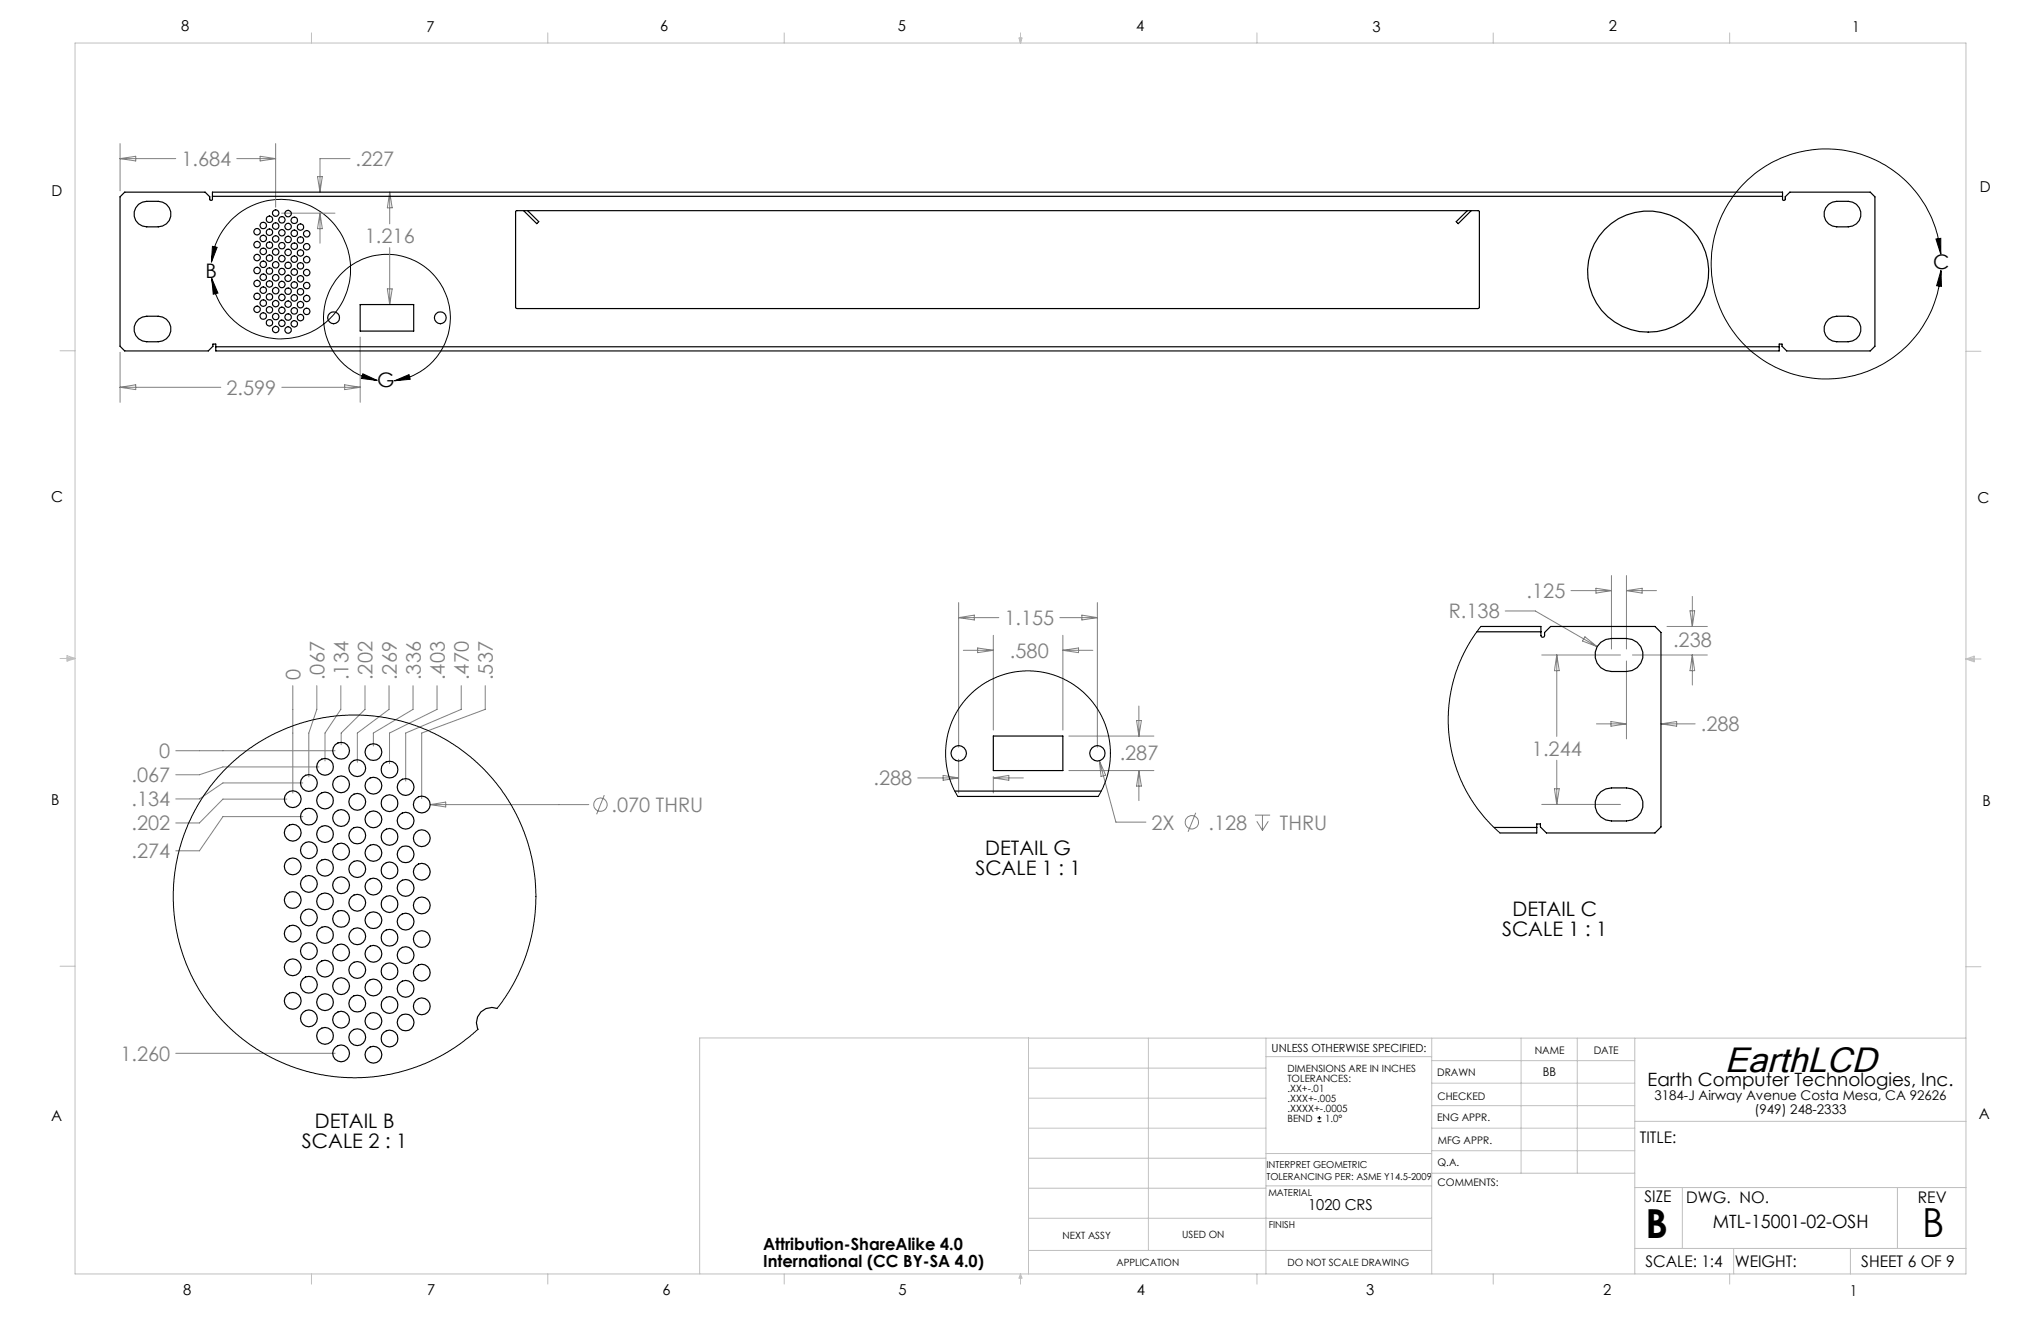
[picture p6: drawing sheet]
<svg xmlns="http://www.w3.org/2000/svg" width="432mm" height="279mm" viewBox="0 0 432 279" stroke-linecap="round" stroke-linejoin="round" font-family="sans-serif">
<g fill="none" stroke="#808080" stroke-width=".21">
<path d="M25.4 33.5h11.8M25.4 30.4v10M25.4 33.5l3.3-.4v.9zM50.1 33.5h8.2M55 33.1l3.3 .4-3.3 .5zM58.3 30.4v13.4M67.2 37.4h1l-.5 3.2zM74 33.5h-6.3v7.1M59.6 45.1h11.3M67.7 45.1v6.3M67.7 45.1l.5 3.3h-1zM82.4 40.6v6.7"/>
<path d="M82.4 52.4v12M82.4 40.6l.6 3.4h-1zM25.4 74.5v10.6M76.2 71.3v13.8M82 61.1h1l-.6 3.3zM25.4 81.9l3.3-.5v1zM25.4 81.9h21.3M59.6 81.9h16.6M72.9 81.4l3.3 .5-3.3 .5zM202.8 127.5v30.5M202.8 130.6h8.5M202.8 130.6l3.3-.5v1z"/>
<path d="M203.8 137.5h6.3M206.8 137.1l3.3 .4-3.3 .5zM210.1 134.4v20M224.2 130.6h8M224.9 134.4v20M224.9 137.5h6.3M224.9 137.5l3.3-.4v.9zM228.9 130.1l3.3 .5-3.3 .5zM232.2 127.5v30.5M318.5 129.2h6.3l13.1 7.6M326.2 138.5h16.6M329.4 138.5v17.3"/>
<path d="M329.4 138.5l.5 3.4h-1zM332.4 124.9h8.5M335.3 134.7l2.6 2.1-3.1-1.2zM337.6 124.4l3.3 .5-3.3 .5zM340.9 121.7v15.6M344.1 121.7v15.6M344.1 139.8v16.5M344.1 124.9h6.3M344.1 124.9l3.3-.5v1zM345.4 138.5h15.8M352.7 132.5h8.5M357.5 129.2h1l-.5 3.3z"/>
<path d="M358 138.5l.5 3.4h-1zM358 126.2v6.3M358 138.5v6.4M37.2 158.8h33.7M61.9 145v22.7M67 145v5l-1.7 5v9.3M72.1 145v5l-3.3 5v5.9M77.2 145v5l-5 5v2.5M82.3 145v5l-6.7 5v6.2M87.4 145v5l-8.4 5v2.8M92.5 145v5l-10.1 5v6.5M97.6 145v5l-11.8 5v10.2"/>
<path d="M102.7 145v5l-13.5 5v13.9M226.1 155.7h18M240.5 152.4h1l-.6 3.3zM240.9 149.3v6.4M337.7 153.1h6.4M340.8 152.6l3.3 .5-3.3 .5zM351.4 153.1h7.2M351.4 153.1l3.3-.5v1zM60.7 169h-13.5l-5 5.1h-5M64.1 165.6h-16.9l-5 3.4h-5M64.1 172.7h-16.9l-5 7.3h-5M67.5 162.2h-20.3l-5 1.7h-5"/>
<path d="M91 170.2h33.6M91 170.2l3.3-.5v1zM127.8 168.2l-1.6 4M194.2 164.5h8.6M199.5 164l3.3 .5-3.3 .5zM202.8 160.6v7.1M210.1 164.3v3.4M210.1 164.5h6.4M210.1 164.5l3.3-.5v1zM226.1 163h18M232.6 160.9l3.5 13h6.3M232.6 160.9l1.3 3.1-1 .2z"/>
<path d="M240.9 163v6.3M240.9 163l.6 3.3h-1zM253 171.9l-1.6 4M265.5 172.4h3.2M265.9 173.7l1.2 1.9M267.1 172.4v3.2M268.3 173.7l-1.2 1.9M326.2 170.1h16.6M328.9 166.8h1l-.5 3.3zM329.4 160.8v9.3M37.2 222.8h33.7"/>
<circle cx="127" cy="170.2" r="1.41"/>
<circle cx="252.2" cy="173.9" r="1.41"/>
</g>
<g fill="none" stroke="#000" stroke-width=".21">
<path d="M44.7 55.5a14.7 14.7 0 0 1 22.3-11.2 14.7 14.7 0 0 1 .5 24.9 14.7 14.7 0 0 1-22.7-10.3M44.8 58.9l1.3 3.1-1 .2zM44.9 52.1l1 .2-1.2 3.2zM409.6 50.6l1-.2v3.4zM410.6 53.8a24.3 24.3 0 0 0-37.1-18.7 24.3 24.3 0 0 0 .4 41.5 24.3 24.3 0 0 0 36.7-19.4M410.6 57.2l.1 3.4-1-.2zM76.8 79.1l3 1.4-3.3-.5zM79.8 80.5a13.4 13.4 0 0 1-9.3-20.4 13.4 13.4 0 0 1 22.4-.5 13.4 13.4 0 0 1-8.4 20.8l-1 .1M83.5 80.5l3-1.3 .3 1zM313.3 132.5l-2.1 2.9-1.1 2-1.3 2.8-1 2.6-.8 3.4-.5 2.9-.1 2.3 .1 3.6 .5 3.4 .7 2.7 .9 2.8 1.2 2.7 2.7 4.4 1.8 2.2 3 3M202.6 168.5l-1.1-2.2-.7-1.8-.5-2.3-.2-2v-2.6l.5-2.5 .5-1.8 1.2-2.6 1-1.5 1.7-2 1.4-1.3 2-1.4 2.6-1.4 1.7-.5 2-.5 2.3-.2 2.7 .1 2.1 .4 2 .7 2.1 .9 2.2 1.5 1.3 1.1 1.7 1.8 1.6 2.3 .9 1.9 .8 2.5 .5 2.8v2.3l-.3 2.6-.5 1.7-.7 2.1-1.1 1.9M105.2 213.3l2-2.8 2-3.5 1.5-3.2 1.1-3.2 .7-3 .6-3.6 .3-3.9-.2-3.8-.5-3.7-.8-3.6-1.3-3.8-1.4-3-1.7-3-2.5-3.6-2.4-2.7-2.4-2.2-3.4-2.7-2.9-1.8-2.9-1.5-3.3-1.3-3.7-1.1-3.4-.7-3-.3-3.8-.1-3.8 .4-4 .7-3.7 1.1-4.1 1.7-2.3 1.2-2.9 1.9-3.5 2.7-2.4 2.3-2.5 3-2 2.8-2 3.7-1.6 3.7-1.1 3.3-.7 3.5-.5 3.8v3.6l.2 3.7 .8 4.2 1.7 5.5 1.7 3.6 2 3.3 2.1 2.8 2.1 2.4 2.7 2.6 3 2.3 2.6 1.7 2.8 1.5 3.3 1.4 4 1.2 3.4 .7 4.3 .4h3.9l3.8-.4 3.3-.7 3.7-1.1 3.1-1.3 3.4-1.8 2.6-1.7 3.9-3.2"/>
<path d="M278.7 237.2h.8M278.7 236.4h.8M279.1 236v.9"/>
</g>
<g fill="none" stroke="#c0c0c0" stroke-width=".21">
<path d="M15.9 9.1h400v260.4h-400zM65.9 6.9v2.2M115.9 6.9v2.2M165.9 6.9v2.2M215.6 8h.6l-.3 1.1zM215.7 8l.2 1.1M215.9 6.9v2.2M216 8l-.1 1.1M265.9 6.9v2.2M315.9 6.9v2.2M365.9 6.9v2.2M12.7 74.2h3.2"/>
<path d="M415.9 74.3h3.2M12.7 139.3h3.2M14.2 139.1l1.7 .2M14.2 138.7l1.7 .6-1.7 .5zM15.9 139.3l-1.7 .3M415.9 139.4h3.2M415.9 139.4l1.8-.6v1.2zM415.9 139.4l1.8 .3M417.7 139.2l-1.8 .2M12.7 204.4h3.2M217.6 219.6v49.9M243 219.6v44.9"/>
<path d="M267.8 219.6v49.9M302.9 219.6v49.9M321.8 219.6v28.5M333.7 219.6v28.5M345.9 219.6v49.9M415.9 204.5h3.2M415.9 219.6l-267.9-.1v50M217.6 238.6h50.2M217.6 232.3h50.2M217.6 225.9h50.2M267.8 223.5h35.1M302.9 233.9h43"/>
<path d="M302.9 229.1h43M302.9 224.3h43M302.9 238.6h43M345.9 237.2h70M217.6 257.7h85.3M217.6 251.3h50.2M217.6 245h50.2M267.8 250.8h35.1M267.8 244h35.1M302.9 248.1h43M302.9 243.4h43M345.9 251.2h70"/>
<path d="M355.9 251.2v12.9M401.4 251.2v12.9M65.9 269.5v2.1M115.9 269.5v2.1M165.9 269.5v2.1M215.9 269.5v2.1M215.9 269.5l.3 .8h-.6zM217.6 264.5h85.3M265.9 269.5v2.1M315.9 269.5v2.1M345.9 264.1h70M365.9 269.5v2.1"/>
<path d="M366.8 264.1v5.4M391.5 264.1v5.4"/>
</g>
<path d="M44.8 58.9l1.3 3.1-1 .2zM44.9 52.1l1 .2-1.2 3.2zM409.6 50.6l1-.2v3.4zM410.6 57.2l.1 3.4-1-.2zM83.5 80.5l3-1.3 .3 1zM76.8 79.1l3 1.4-3.3-.5z" fill="#000"/>
<g fill="none" stroke="#000" stroke-width=".25">
<path d="M29.3 43.2a6.1 6.1 0 0 1 5.9 0 2.7 2.7 0 0 1 .8 3 2.7 2.7 0 0 1-2.5 1.8h-2.5a2.7 2.7 0 0 1-2.5-1.8 2.7 2.7 0 0 1 .8-3zM44.9 41.5v.6a.28 .28 0 0 1-.2 .3 .28 .28 0 0 1-.3-.3v-.5l-1-1h-17l-1 1v31.6l1 1h17.7l.9-1v-.4h.6v.5M44.9 41.5v-.9h332.2v.9M44.9 41.5h332.2M109.1 44.6h203.7l.2 .2v20.3l-.3 .2h-203.3l-.3-.2zM110.8 44.6l2.8 2.7 .4-.4-2.4-2.3M310.4 44.6l-2.3 2.3 .4 .4 2.8-2.7M377.1 41.5v.6a.28 .28 0 0 0 .3 .3 .28 .28 0 0 0 .3-.3v-.5l1-1h17l1 1v31.6l-1 1h-17.7l-1-1v-.4h-.6v.5M386.9 43.2a6.1 6.1 0 0 1 5.8 0 2.7 2.7 0 0 1 .8 3 2.7 2.7 0 0 1-2.5 1.8h-2.4a2.7 2.7 0 0 1-2.5-1.8 2.7 2.7 0 0 1 .8-3zM29.3 67.5a6.1 6.1 0 0 1 5.9 0 2.7 2.7 0 0 1 .8 3 2.7 2.7 0 0 1-2.5 1.8h-2.5a2.7 2.7 0 0 1-2.5-1.8 2.7 2.7 0 0 1 .8-3zM45.6 73.3v.9h330.8v-.9M45.6 73.3h330.8"/>
<path d="M76.2 64.4h11.3v5.6h-11.3zM386.9 67.5a6.1 6.1 0 0 1 5.8 0 2.7 2.7 0 0 1 .8 3 2.7 2.7 0 0 1-2.5 1.8h-2.4a2.7 2.7 0 0 1-2.5-1.8 2.7 2.7 0 0 1 .8-3zM312.4 133.6h13.6M313.3 132.5h12.7v1.1M326 133.6v.8a.39 .39 0 0 0 .4 .4 .39 .39 0 0 0 .4-.4v-.6l1.2-1.3h22.1l1.3 1.3v41.1l-1.3 1.3h-22.9l-1.3-1.3v-.6h-.8v.7M338.7 135.9l1-.6 1.2-.3h3.2a3.5 3.5 0 0 1 3.5 3.5 3.5 3.5 0 0 1-3.5 3.5h-3.2a3.5 3.5 0 0 1-3.3-2.3 3.5 3.5 0 0 1 1.1-3.8zM210.1 155.7h14.8v7.3h-14.8zM202 167.3h31M202.6 168.5h29.7M316.1 175h9M325.1 175v1.2h-7.8M338.7 167.5l1-.6 1.2-.2h3.2a3.5 3.5 0 0 1 3.5 3.4 3.5 3.5 0 0 1-3.5 3.5h-3.2a3.5 3.5 0 0 1-3.3-2.3 3.5 3.5 0 0 1 1.1-3.8z"/>
<path d="M105.2 213.3a3.2 3.2 0 0 0-3.5 .8 3.2 3.2 0 0 0-.6 3.6"/>
<circle cx="54.4" cy="57.2" r=".7"/>
<circle cx="54.4" cy="51.7" r=".7"/>
<circle cx="54.4" cy="60" r=".69"/>
<circle cx="54.4" cy="54.5" r=".69"/>
<circle cx="54.4" cy="49" r=".69"/>
<circle cx="55.7" cy="47.7" r=".68"/>
<circle cx="55.7" cy="50.4" r=".69"/>
<circle cx="55.7" cy="55.9" r=".69"/>
<circle cx="55.7" cy="58.6" r=".69"/>
<circle cx="55.7" cy="53.2" r=".69"/>
<circle cx="57" cy="46.4" r=".7"/>
<circle cx="57" cy="57.3" r=".68"/>
<circle cx="57" cy="51.9" r=".68"/>
<circle cx="57" cy="49.1" r=".69"/>
<circle cx="57" cy="54.6" r=".69"/>
<circle cx="58.3" cy="56" r=".69"/>
<circle cx="58.3" cy="47.8" r=".68"/>
<circle cx="58.3" cy="45.1" r=".68"/>
<circle cx="58.3" cy="50.5" r=".68"/>
<circle cx="58.3" cy="53.3" r=".68"/>
<circle cx="58.3" cy="58.7" r=".68"/>
<circle cx="59.6" cy="52" r=".67"/>
<circle cx="59.6" cy="46.5" r=".67"/>
<circle cx="59.6" cy="49.2" r=".68"/>
<circle cx="59.6" cy="54.7" r=".68"/>
<circle cx="59.6" cy="57.4" r=".68"/>
<circle cx="60.9" cy="50.6" r=".7"/>
<circle cx="61" cy="56.1" r=".68"/>
<circle cx="61" cy="45.2" r=".69"/>
<circle cx="61" cy="58.9" r=".69"/>
<circle cx="61" cy="53.4" r=".69"/>
<circle cx="61" cy="47.9" r=".69"/>
<circle cx="62.3" cy="52.1" r=".69"/>
<circle cx="62.3" cy="57.6" r=".69"/>
<circle cx="62.3" cy="46.6" r=".69"/>
<circle cx="62.3" cy="54.8" r=".69"/>
<circle cx="62.3" cy="49.3" r=".69"/>
<circle cx="63.6" cy="50.8" r=".68"/>
<circle cx="63.6" cy="56.2" r=".68"/>
<circle cx="63.6" cy="53.5" r=".69"/>
<circle cx="63.6" cy="59" r=".69"/>
<circle cx="63.6" cy="48" r=".69"/>
<circle cx="64.9" cy="54.9" r=".69"/>
<circle cx="64.9" cy="57.7" r=".68"/>
<circle cx="64.9" cy="52.2" r=".68"/>
<circle cx="64.9" cy="49.4" r=".68"/>
<circle cx="348.7" cy="57.4" r="12.8"/>
<circle cx="54.4" cy="62.7" r=".68"/>
<circle cx="54.4" cy="65.4" r=".69"/>
<circle cx="55.7" cy="66.8" r=".7"/>
<circle cx="55.7" cy="61.4" r=".69"/>
<circle cx="55.7" cy="64.1" r=".69"/>
<circle cx="57" cy="68.3" r=".69"/>
<circle cx="57" cy="65.5" r=".69"/>
<circle cx="57" cy="60.1" r=".69"/>
<circle cx="57" cy="62.8" r=".69"/>
<circle cx="58.3" cy="61.5" r=".69"/>
<circle cx="58.3" cy="67" r=".67"/>
<circle cx="58.3" cy="69.7" r=".68"/>
<circle cx="58.3" cy="64.2" r=".68"/>
<circle cx="59.6" cy="62.9" r=".68"/>
<circle cx="59.6" cy="68.4" r=".68"/>
<circle cx="59.6" cy="60.2" r=".68"/>
<circle cx="59.6" cy="65.6" r=".68"/>
<circle cx="61" cy="61.6" r=".68"/>
<circle cx="61" cy="64.3" r=".69"/>
<circle cx="61" cy="69.8" r=".69"/>
<circle cx="61" cy="67.1" r=".69"/>
<circle cx="62.3" cy="60.3" r=".7"/>
<circle cx="62.3" cy="65.7" r=".7"/>
<circle cx="62.3" cy="63" r=".69"/>
<circle cx="62.3" cy="68.5" r=".69"/>
<circle cx="63.6" cy="64.4" r=".69"/>
<circle cx="63.6" cy="61.7" r=".69"/>
<circle cx="63.6" cy="67.2" r=".69"/>
<circle cx="64.9" cy="60.4" r=".67"/>
<circle cx="64.9" cy="65.9" r=".67"/>
<circle cx="64.9" cy="63.1" r=".68"/>
<circle cx="70.6" cy="67.2" r="1.26"/>
<circle cx="93.2" cy="67.2" r="1.25"/>
<circle cx="72.2" cy="158.8" r="1.78"/>
<circle cx="79" cy="159.1" r="1.78"/>
<circle cx="202.8" cy="159.3" r="1.63"/>
<circle cx="232.2" cy="159.3" r="1.62"/>
<circle cx="61.9" cy="169" r="1.78"/>
<circle cx="61.9" cy="176.1" r="1.78"/>
<circle cx="65.3" cy="172.7" r="1.79"/>
<circle cx="65.4" cy="179.8" r="1.78"/>
<circle cx="65.4" cy="165.6" r="1.78"/>
<circle cx="68.8" cy="162.2" r="1.77"/>
<circle cx="68.8" cy="169.3" r="1.77"/>
<circle cx="68.8" cy="176.4" r="1.77"/>
<circle cx="72.2" cy="173" r="1.77"/>
<circle cx="72.2" cy="165.9" r="1.77"/>
<circle cx="75.6" cy="176.7" r="1.79"/>
<circle cx="75.6" cy="162.5" r="1.78"/>
<circle cx="75.6" cy="169.6" r="1.78"/>
<circle cx="79" cy="166.2" r="1.78"/>
<circle cx="79" cy="173.3" r="1.78"/>
<circle cx="82.4" cy="162.8" r="1.78"/>
<circle cx="82.4" cy="177" r="1.77"/>
<circle cx="82.4" cy="169.9" r="1.77"/>
<circle cx="85.8" cy="173.6" r="1.78"/>
<circle cx="85.8" cy="166.5" r="1.78"/>
<circle cx="89.2" cy="170.2" r="1.78"/>
<circle cx="89.2" cy="177.3" r="1.78"/>
<circle cx="61.9" cy="190.4" r="1.79"/>
<circle cx="61.9" cy="183.3" r="1.78"/>
<circle cx="61.9" cy="197.5" r="1.78"/>
<circle cx="65.4" cy="187" r="1.78"/>
<circle cx="65.4" cy="194" r="1.78"/>
<circle cx="68.8" cy="190.7" r="1.77"/>
<circle cx="68.8" cy="183.5" r="1.77"/>
<circle cx="68.8" cy="197.7" r="1.77"/>
<circle cx="72.2" cy="194.3" r="1.78"/>
<circle cx="72.2" cy="187.2" r="1.77"/>
<circle cx="72.2" cy="180.1" r="1.77"/>
<circle cx="75.6" cy="198" r="1.78"/>
<circle cx="75.6" cy="190.9" r="1.78"/>
<circle cx="75.6" cy="183.8" r="1.78"/>
<circle cx="79" cy="180.4" r="1.78"/>
<circle cx="79" cy="194.6" r="1.78"/>
<circle cx="79" cy="187.5" r="1.78"/>
<circle cx="82.4" cy="198.3" r="1.78"/>
<circle cx="82.4" cy="184.1" r="1.77"/>
<circle cx="82.4" cy="191.2" r="1.77"/>
<circle cx="85.8" cy="180.7" r="1.79"/>
<circle cx="85.8" cy="187.8" r="1.78"/>
<circle cx="85.8" cy="194.9" r="1.78"/>
<circle cx="89.2" cy="191.5" r="1.78"/>
<circle cx="89.2" cy="198.6" r="1.78"/>
<circle cx="89.2" cy="184.4" r="1.78"/>
<circle cx="61.9" cy="211.7" r="1.78"/>
<circle cx="61.9" cy="204.6" r="1.78"/>
<circle cx="65.3" cy="208.3" r="1.79"/>
<circle cx="65.4" cy="215.4" r="1.78"/>
<circle cx="65.4" cy="201.2" r="1.78"/>
<circle cx="68.8" cy="219.1" r="1.77"/>
<circle cx="68.8" cy="212" r="1.77"/>
<circle cx="68.8" cy="204.9" r="1.77"/>
<circle cx="72.2" cy="201.5" r="1.77"/>
<circle cx="72.2" cy="208.6" r="1.77"/>
<circle cx="72.2" cy="215.7" r="1.77"/>
<circle cx="75.6" cy="212.3" r="1.79"/>
<circle cx="75.6" cy="205.2" r="1.78"/>
<circle cx="75.6" cy="219.4" r="1.78"/>
<circle cx="79" cy="201.7" r="1.78"/>
<circle cx="79" cy="208.9" r="1.78"/>
<circle cx="79" cy="216" r="1.78"/>
<circle cx="82.4" cy="219.7" r="1.77"/>
<circle cx="82.4" cy="212.6" r="1.77"/>
<circle cx="82.4" cy="205.4" r="1.77"/>
<circle cx="85.8" cy="216.3" r="1.79"/>
<circle cx="85.8" cy="209.1" r="1.78"/>
<circle cx="85.8" cy="202" r="1.78"/>
<circle cx="89.2" cy="205.7" r="1.78"/>
<circle cx="89.2" cy="212.8" r="1.78"/>
<circle cx="72.2" cy="222.8" r="1.77"/>
<circle cx="79" cy="223.1" r="1.78"/>
</g>
<g font-size="8.5">
<text x="348.1" y="261.8">B</text>
<text x="406.7" y="261.6">B</text>
</g>
<text font-size="7.3" x="364.9" y="226.7">EarthLCD</text>
<g font-size="4.2" fill="#808080">
<text x="38.4" y="35.1">1.684</text>
<text x="75.2" y="35.1">.227</text>
<text x="77.2" y="51.5">1.216</text>
<text x="47.9" y="83.5">2.599</text>
<text x="306.5" y="130.8">R.138</text>
<text x="323" y="126.5">.125</text>
<text x="212.5" y="132.2">1.155</text>
<text x="354" y="136.9">.238</text>
<text x="63.6" y="143.8" transform="rotate(-90 63.6 143.8)">0</text>
<text x="68.6" y="143.8" transform="rotate(-90 68.6 143.8)">.067</text>
<text x="73.7" y="143.8" transform="rotate(-90 73.7 143.8)">.134</text>
<text x="78.8" y="143.8" transform="rotate(-90 78.8 143.8)">.202</text>
<text x="83.9" y="143.8" transform="rotate(-90 83.9 143.8)">.269</text>
<text x="89" y="143.8" transform="rotate(-90 89 143.8)">.336</text>
<text x="94.1" y="143.8" transform="rotate(-90 94.1 143.8)">.403</text>
<text x="99.2" y="143.8" transform="rotate(-90 99.2 143.8)">.470</text>
<text x="104.3" y="143.8" transform="rotate(-90 104.3 143.8)">.537</text>
<text x="213.7" y="139.1">.580</text>
<text x="359.8" y="154.7">.288</text>
<text x="33.7" y="160.4">0</text>
<text x="236.9" y="160.8">.287</text>
<text x="324.1" y="159.9">1.244</text>
<text x="27.8" y="165.5">.067</text>
<text x="184.8" y="166.1">.288</text>
<text x="27.8" y="170.6">.134</text>
<text x="129.4" y="171.7">.070 THRU</text>
<text x="27.8" y="175.6">.202</text>
<text x="243.6" y="175.5">2X</text>
<text x="255.7" y="175.5">.128</text>
<text x="270.8" y="175.5">THRU</text>
<text x="27.8" y="181.5">.274</text>
<text x="25.5" y="224.4">1.260</text>
</g>
<g font-size="4.2">
<text x="43.5" y="58.7">B</text>
<text x="409" y="57">C</text>
<text x="79.8" y="81.8">G</text>
<text x="206.4" y="185.1">SCALE 1 : 1</text>
<text x="208.4" y="180.9">DETAIL G</text>
<text x="317.8" y="197.9">SCALE 1 : 1</text>
<text x="320" y="193.8">DETAIL C</text>
<text x="66.6" y="238.5">DETAIL B</text>
<text x="63.9" y="242.7">SCALE 2 : 1</text>
</g>
<g font-size="3.9">
<text x="348.6" y="229.7">Earth Computer Technologies, Inc.</text>
<text x="362.4" y="259.7">MTL-15001-02-OSH</text>
</g>
<g font-size="3.5">
<text x="161.5" y="264.4">Attribution-ShareAlike 4.0</text>
<text x="161.5" y="268">International (CC BY-SA 4.0)</text>
</g>
<g font-size="3.4">
<text x="346.9" y="241.8">TITLE:</text>
<text x="347.9" y="254.3">SIZE</text>
<text x="356.7" y="254.4">DWG. NO.</text>
<text x="405.7" y="254.5">REV</text>
<text x="348.1" y="267.9">SCALE: 1:4</text>
<text x="367" y="268">WEIGHT:</text>
<text x="393.8" y="267.9">SHEET 6 OF 9</text>
</g>
<g font-size="3.2">
<text x="38.3" y="6.7">8</text>
<text x="90.2" y="6.7">7</text>
<text x="139.7" y="6.5">6</text>
<text x="190" y="6.5">5</text>
<text x="240.4" y="6.5">4</text>
<text x="290.4" y="6.7">3</text>
<text x="340.4" y="6.5">2</text>
<text x="391.9" y="6.7">1</text>
<text x="10.9" y="41.6">D</text>
<text x="418.9" y="40.7">D</text>
<text x="10.9" y="106.3">C</text>
<text x="418.4" y="106.4">C</text>
<text x="10.8" y="170.2">B</text>
<text x="419.4" y="170.6">B</text>
<text x="10.8" y="237.2">A</text>
<text x="418.6" y="236.8">A</text>
<text x="276.8" y="256">1020 CRS</text>
<text x="38.8" y="273.8">8</text>
<text x="90.4" y="273.8">7</text>
<text x="140.2" y="273.8">6</text>
<text x="190.1" y="273.9">5</text>
<text x="240.5" y="273.8">4</text>
<text x="289" y="273.9">3</text>
<text x="339.1" y="273.8">2</text>
<text x="391.4" y="274.1">1</text>
</g>
<g font-size="2.8">
<text x="350" y="232.7">3184-J Airway Avenue Costa Mesa, CA 92626</text>
<text x="371.2" y="235.6">(949) 248-2333</text>
</g>
<text font-size="2.5" x="326.4" y="227.6">BB</text>
<text font-size="2.4" x="269" y="222.4">UNLESS OTHERWISE SPECIFIED:</text>
<g font-size="2.2">
<text x="304.1" y="227.7">DRAWN</text>
<text x="324.7" y="222.9">NAME</text>
<text x="337.2" y="222.9">DATE</text>
<text x="304.1" y="232.6">CHECKED</text>
<text x="304" y="237.2">ENG APPR.</text>
<text x="304.2" y="241.9">MFG APPR.</text>
<text x="304.1" y="246.7">Q.A.</text>
<text x="304.1" y="250.9">COMMENTS:</text>
</g>
<g font-size="2.1">
<text x="272.4" y="226.6">DIMENSIONS ARE IN INCHES</text>
<text x="272.4" y="228.8">TOLERANCES:</text>
<text x="272.4" y="230.9">.XX+-.01</text>
<text x="272.4" y="233">.XXX+-.005</text>
<text x="272.4" y="235.1">.XXXX+-.0005</text>
<text x="272.4" y="237.2">BEND</text>
<text x="280.4" y="237.2">1.0°</text>
<text x="224.8" y="262">NEXT ASSY</text>
<text x="250.1" y="261.9">USED ON</text>
<text x="236.2" y="267.8">APPLICATION</text>
<text x="272.4" y="267.8">DO NOT SCALE DRAWING</text>
</g>
<g font-size="2">
<text x="267.9" y="247.1">INTERPRET GEOMETRIC</text>
<text x="267.9" y="249.6">TOLERANCING PER: ASME Y14.5-2009</text>
<text x="268.3" y="252.9">MATERIAL</text>
<text x="268.4" y="259.7">FINISH</text>
</g>
</svg>
